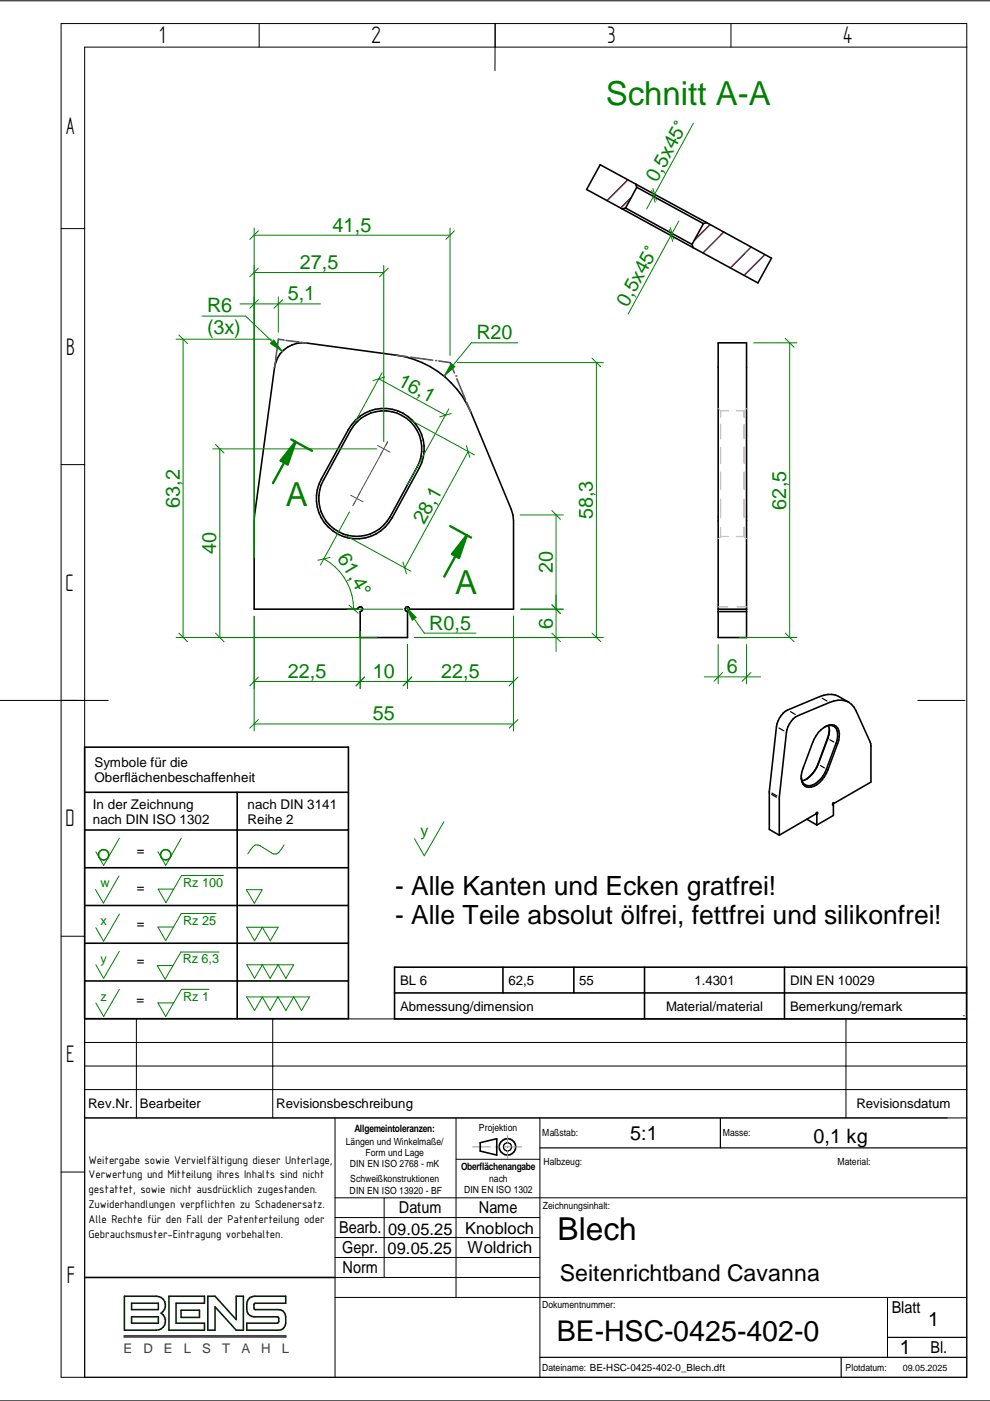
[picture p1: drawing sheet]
<svg xmlns="http://www.w3.org/2000/svg" width="210mm" height="297mm" viewBox="0 0 210 297" stroke-linecap="round" stroke-linejoin="round" font-family="sans-serif">
<g fill="none" stroke="#000" stroke-width=".21">
<path d="M0 .2h209.9M13 5h192v287h-192zM54.9 5v5M105 10v-5l-.1 10M155 5v5M205 10h-187.1v282M13 48.5h4.9M13 98.5h4.9M0 148.5h22.9M194.6 148.5h10M13 198.5h4.9M17.9 216h187.1"/>
<path d="M28.9 216v21M57.8 216v21M179.4 216v21M17.9 226h187.1M17.9 237h187.1M17.9 231h187.1M17.9 221h187.1M71 237v55M96.7 237v38.1M114.5 237v55M13 248.5h4.9M71 258.1h43.5"/>
<path d="M71 254h134M81.4 254v16.8M96.7 245.8h17.8M71 262.4h43.5M71 266.6h43.5M71 270.8h43.5M71 275.1h134M188.2 275.1v12.7M0 297h209.9"/>
</g>
<g fill="none" stroke="#000" stroke-width=".25">
<path d="M152.7 237v6.4M114.5 243.4h90.5M114.5 287.8h90.5M178.4 287.8v4.2M188.2 283.5h16.8"/>
<circle cx="107.6" cy="243.2" r=".86"/>
</g>
<g fill="none" stroke="#000" stroke-width=".34">
<path d="M60.1 74.3a6.3 6.3 0 0 1 4.9-1.6l19.1 2.6a20.2 20.2 0 0 1 15.8 12.2l8.5 20.5 .4 1.2 .1 1.2v18.8h-22l-.3-.5-.6 .1a.54 .54 0 0 0 .4 .9v5.5h-10v-5.5a.54 .54 0 0 0 .4-.9 .54 .54 0 0 0-.9 .4h-22v-19.6l4.3-31.7a6 6 0 0 1 1.9-3.6zM75.4 89.1a8.5 8.5 0 0 1 11.1-.8 8.5 8.5 0 0 1 2.4 10.9l-5.8 10.6a8.6 8.6 0 0 1-11.6 3.4 8.6 8.6 0 0 1-3.4-11.6l5.8-10.5zM75.7 89.5a8 8 0 0 1 10.5-.8 8 8 0 0 1 2.2 10.3l-5.7 10.6a8.1 8.1 0 0 1-10.9 3.1 8.1 8.1 0 0 1-3.2-10.9l5.7-10.5zM17.9 158.4h56v57.6h-56zM17.9 176h56M17.9 168h56M50.3 168v48M17.9 184h56M17.9 192h56M17.9 200h56M17.9 208h56M101.8 242.3l3.5-.9v3.5l-3.5-.8z"/>
<path d="M17.9 270.8h53.1"/>
<circle cx="107.6" cy="243.2" r="1.73"/>
</g>
<path d="M100.2 243.2h3.8M105 243.2h.9M106.8 243.2h3.8M107.6 240.7v1.7M107.6 243v.3M107.6 243.8v1.8" fill="none" stroke="#229aff" stroke-width=".21"/>
<path d="M26.4 274.8h6.7a1.94 1.94 0 0 1 1.9 1.4 1.94 1.94 0 0 1-.8 2.2 1.95 1.95 0 0 1 .8 2.2 1.95 1.95 0 0 1-1.9 1.4h-6.7zM27.9 279.2h5.7v1.3h-5.7zM27.9 276.3h5.7v1.4h-5.7zM35.8 274.8h7.5v1.5h-6v4.2h6v1.5h-7.5zM38.4 277.8h3.9v1.5h-3.9zM44.1 274.8h1.5l4.5 5v-5h1.5v7.2h-1.5l-4.5-4.9v4.9h-1.5zM53 275.1l1-.3h6.6v1.5h-6.5l-.3 .3v.8l.3 .3h5a1.48 1.48 0 0 1 1.5 1.5 2.53 2.53 0 0 1-.6 2.5l-.9 .3h-6.8v-1.5h6.5l.3-.3v-.7l-.3-.3h-5a1.55 1.55 0 0 1-1.5-1.5 2.47 2.47 0 0 1 .7-2.6z" fill="none" stroke="#004000" stroke-width=".34"/>
<path d="M26.4 283.2h34.2v.3h-34.2z" fill="none" stroke="#3f3f3f" stroke-width=".34"/>
<path d="M204.3 215.3h.1M204.3 216h.1" fill="none" stroke="#008000" stroke-width=".25"/>
<g fill="none" stroke="#008000" stroke-width=".21">
<path d="M25.3 177.7l-3.3 5.8-1.7-2.9M38.4 177.7l-3.3 5.8-1.6-2.9M60.2 179.2l-1 1.4-.7 .5-.6-.1-2.1-1.3a1.56 1.56 0 0 0-2.7 .5l-.6 .9M94.1 174.2l-4.1 7.2-2.1-3.6M25.2 185.7l-3.3 5.8-1.7-2.9M25.3 193.8l-3.3 5.8-1.7-2.9M45.8 193.7h-7.4l-3.3 5.7-1.6-2.8h3.3M47.4 185.6h-8.9l-3.3 5.8-1.7-2.9h3.3M52.2 188.6h3.4l-1.7 2.9zM52.3 196.6h6.7l-1.7 2.9-1.7-2.9-1.6 2.9zM25.3 201.7l-3.3 5.7-1.7-2.8M25.3 209.8l-3.3 5.7-1.7-2.9"/>
<path d="M44.3 209.8h-5.8l-3.4 5.7-1.6-2.9h3.3M46.4 201.8h-8l-3.4 5.8-1.6-2.9h3.3M52.3 211.4h13.3l-1.7 2.8-1.6-2.8-1.7 2.8-1.7-2.8-1.6 2.8-1.7-2.8-1.6 2.8zM52.3 204.6h10l-1.7 2.8-1.6-2.8-1.7 2.8-1.7-2.8-1.6 2.8z"/>
</g>
<g fill="none" stroke="#008000" stroke-width=".34">
<circle cx="22" cy="181.2" r="1.09"/>
<circle cx="35.1" cy="181.2" r="1.09"/>
</g>
<path d="M58.4 76.7l-.2 1.2M58.8 73.9l-.4 2.4" fill="none" stroke="#00f" stroke-width=".34"/>
<circle cx="58.8" cy="73.5" r=".17" fill="#00f"/>
<path d="M59 71.9l-.2 1.3M61 72.2l2.4 .3M63.8 72.6l1.2 .1" fill="none" stroke="#00f" stroke-width=".34"/>
<circle cx="60.6" cy="72.2" r=".17" fill="#00f"/>
<path d="M59 71.9l1.2 .2M84.1 75.3l2.3 .3M87 75.7l4.7 .7" fill="none" stroke="#00f" stroke-width=".34"/>
<circle cx="92.4" cy="76.5" r=".17" fill="#00f"/>
<path d="M93 76.5l2.4 .4M96.9 80.3l1.8 4.4M98.9 85.3l1 2.2" fill="none" stroke="#00f" stroke-width=".34"/>
<circle cx="96.6" cy="79.7" r=".17" fill="#00f"/>
<path d="M95.4 76.9l1 2.2" fill="none" stroke="#00f" stroke-width=".34"/>
<g fill="none" stroke="#008000" stroke-width=".21">
<path d="M53.9 48.3v69.9M53.9 49.9h41.5M53.9 57.8h27.5M54.8 48.9l-1.8 1.9M54.8 56.9l-1.8 1.8M81.4 56.3v37.3M82.3 56.9l-1.8 1.8M95.4 48.3v27.1M96.4 48.9l-1.9 1.9M37.3 71.9h20.2M37.9 71l1.9 1.9M38.8 71.9v63.3"/>
<path d="M50.9 64.4h17M54.8 63.5l-1.8 1.9M59 62.9v7.5M59.9 63.5l-1.8 1.9M81 79l-6 11M81.6 79.9l-2.5 .8M96.9 76.9h31M125.5 75.9l1.9 1.9M126.4 76.9v58.3M45.1 95.2h34.8M45.7 94.2l1.8 1.9M46.6 95.2v40"/>
<path d="M80.3 80.3l14.1 7.7M86.6 88.8l14 7.6M95.2 86.7l-8.9 16.3M95.7 87.7l-2.5 .7M98.9 94.5l.7 2.5M99.3 95.7l-13.5 24.7M68.7 118.5a12.1 12.1 0 0 1 6.3 10.7M69.9 118.2l-2.5 .6M73.1 113.5l14 7.6M74.1 108.5l-6.2 11.3M85.4 119.2l.8 2.5M110.3 109.2h9.1"/>
<path d="M117 108.2l1.8 1.9M117.9 109.2v20M37.3 135.2h42.6M37.9 134.2l1.9 1.9M45.7 134.2l1.8 1.9M53.9 130.6v24.4M73.5 129.2h11.9M74 128.3l1.9 1.7M76.4 133.9v12.1M86.4 136.7v9.3M87.9 135.2h40M108.9 130.6v24.4"/>
<path d="M110.4 129.2h9M117 128.2l1.8 1.9M125.5 134.2l1.9 1.9M53.9 144.5h55M53.9 153.5h55M54.8 143.6l-1.8 1.8M54.8 152.6l-1.8 1.8M77.3 143.6l-1.8 1.8M87.3 143.6l-1.8 1.8M109.8 143.6l-1.9 1.8M109.8 152.6l-1.9 1.8"/>
</g>
<path d="M80.1 94.4l2.6 1.5M82.1 93.9l-6 11M82.2 93.6l-.4 .8M74.3 105l2.7 1.4M75.2 106.5l-.4 .7M76.4 104.4l-1.5 2.6" fill="none" stroke="#00f" stroke-width=".21"/>
<path d="M66.2 95.6l-3.5-1.9-4.8 8.7M95.5 111.5l3.5 2" fill="none" stroke="#008000" stroke-width=".51"/>
<path d="M62.7 93.7l-1.7 4.8-1.5-.8z" fill="#008000"/>
<path d="M62.7 93.7l-1.7 4.8-1.5-.8zM99 113.5l-4.8 8.8" fill="none" stroke="#008000" stroke-width=".51"/>
<path d="M99 113.5l-1.7 4.8-1.5-.8z" fill="#008000"/>
<path d="M61.8 93.2l.9 .5M99 113.5l.9 .5M99 113.5l-1.7 4.8-1.5-.8z" fill="none" stroke="#008000" stroke-width=".51"/>
<path d="M127.3 34.9l-.1 .2M133.1 38.1l-4.4 4.4M133.8 42l-2.2 2.1M150.5 47.6l-3.3 3.4M153.5 49.2l-4.4 4.4M159.3 52.4l-4.4 4.4M162.2 54l-4.4 4.4" fill="none" stroke="#f00" stroke-width=".34"/>
<g fill="none" stroke="#000" stroke-width=".34">
<path d="M134.8 39l15 8.2M134.8 39l-7.5-4.1-2.9 5.3 36.3 19.8 2.9-5.3-13.8-7.5M134.8 39l.2 .7M135 39.7l14.1 7.7M135 39.7l-2.4 4.4M132.6 44.1l-.7 .2M132.6 44.1l14.1 7.7M146.7 51.8l.2 .7M149.1 47.4l-2.4 4.4M149.8 47.2l-.7 .2M152.3 72.7h6v62.5h-6zM152.3 129.2h6"/>
<path d="M152.3 129.7h6M173.5 155.3a3.5 3.5 0 0 1 3.4-1.5 2.04 2.04 0 0 1 1 2.4l-.3 1.5-2 5.5a5.1 5.1 0 0 1-4.2 3.7 1.96 1.96 0 0 1-1.5-2.5l.4-1.5 2-5.5zM174.8 154.1a1.67 1.67 0 0 1 1.8-.2 1.67 1.67 0 0 1 1 1.5l-.1 1.4-2.3 6.3a5.3 5.3 0 0 1-3.4 3.5 1.66 1.66 0 0 1-1.9-1.9M175.7 153.8a4 4 0 0 1-.2 2.8l-2 5.5a5.8 5.8 0 0 1-3.4 3.5M175.9 154.7l-.4 1.8-2.1 5.5a6.6 6.6 0 0 1-2.5 3.3M180 148.9a4.6 4.6 0 0 0-4.1 0l-6.8 2.9a4.7 4.7 0 0 0-2.3 3.4l-1.6 13.8v8.1M180 148.9l.6 .5 .9 1.3 3.1 7 .1 8.1-7.8 4.5M180 148.9a5.9 5.9 0 0 0-4.4-1.7l-1.8 .5-6.8 2.8a4.7 4.7 0 0 0-2.4 3.5l-1.5 13.8v8.1l2.1 1.2M171.1 173.7l2.1 1.2M173 172.6l-7.8 4.5M173 172.6l.2 .1M173 172.6l.3-.3-.1 .4"/>
<path d="M173.2 172.7v2.2M176.5 170.5l.2 .1M176.7 170.2l.2 .1M176.7 170.6v2.3l-3.5 2M176.7 170.2l-.2 .3"/>
</g>
<g fill="none" stroke="#008000" stroke-width=".21">
<path d="M138.4 40l.7 2.5M147 26.1l-9.9 18.2M138.2 40.4l.7 2.5M141.9 48.7l.7 2.5M142.1 48.3l.8 2.4M143.9 46.9l-10.7 19.7M159.8 72.7h9.2M166.5 71.8l1.9 1.8M167.4 72.7v62.5M86.1 128.7l3.9 5.5h10.9M86.1 128.7l2.1 2.2-.8 .6zM152.3 136.7v8.3"/>
<path d="M156.8 135.2h12.2M158.3 136.7v8.3M166.5 134.2l1.9 1.9M149.3 143.5h12M153.2 142.6l-1.8 1.8M159.2 142.6l-1.8 1.8"/>
</g>
<g fill="none" stroke="#f0f" stroke-width=".25">
<path d="M152.3 86.6l.1 .2M152.7 87l.1 .1M152.8 87.1v1.3M152.8 89.9v3.1M152.8 94.8v3.5M152.8 87.1h1.7M156.2 87.1h1.6M157.8 87.1v1.4M157.8 90v3M157.8 94.8v3.5M157.9 87l-.1 .1M158.3 86.6l-.1 .1"/>
<path d="M152.4 114.1l-.1 .1M152.8 100.1v3.7M152.8 105.8v4M152.8 111.8v1.9M152.8 113.7h1.6M152.8 113.7l-.2 .2M156.1 113.7h1.7M157.8 100.1v3.7M157.8 105.8v3.9M157.8 111.8v1.9M157.8 113.7l.1 .2M158.1 114.1l.2 .1"/>
<path d="M152.3 128.7h2M156.3 128.7h2"/>
</g>
<path d="M165.1 154.3l1.1 .6M167.6 150.9l1 .6M174.3 148l1 .6M175.5 156.5v.1M175.9 156.8l.9 .5M177.4 157.6l.1 .1M163.6 168.4l1 .6M163.7 168.1l1 .6M173.4 162l.1 .1M173.9 162.3l.9 .5M175.3 163.1l.2 .1" fill="none" stroke="#000" stroke-width=".25"/>
<path d="M86.1 128.7l2.1 2.2-.8 .6z" fill="#008000"/>
<path d="M95.7 77.1l.7 .6-2.3 2.1zM109.8 72.7h-9.9l-5.8 7.1" fill="none" stroke="#008000" stroke-width=".21"/>
<path d="M95.7 77.1l.7 .6-2.3 2.1z" fill="#008000"/>
<path d="M42.8 67h9.3l7.8 7.5M58 72.1l1.9 2.4-2.6-1.7z" fill="none" stroke="#008000" stroke-width=".21"/>
<path d="M58 72.1l1.9 2.4-2.6-1.7z" fill="#008000"/>
<path d="M87.9 135.2h31.5M110.4 129.2h9M117 128.2l1.8 1.9M117 134.2l1.8 1.9M117.9 126.2v11.9" fill="none" stroke="#008000" stroke-width=".21"/>
<path d="M83.7 210.5h121.2M83.7 205.1h121.2v10.9h-121.2zM106.6 205.1v5.4M121.7 205.1v5.4M136.7 205.1v10.9M166.3 205.1v10.9" fill="none" stroke="#000" stroke-width=".34"/>
<g font-size="7" fill="#008000">
<text x="128.4" y="22.4">Schnitt A-A</text>
<text x="60.6" y="107.2">A</text>
<text x="96.5" y="125.9">A</text>
</g>
<text font-size="6.7" x="118.2" y="262.9">Blech</text>
<text font-size="6.1" x="118.1" y="284.4">BE-HSC-0425-402-0</text>
<g font-size="5.7">
<text x="33.8" y="9.2">1</text>
<text x="78.8" y="9.2">2</text>
<text x="128.8" y="9.2">3</text>
<text x="178.8" y="9.2">4</text>
<text x="14" y="28.4">A</text>
<text x="14" y="75.2">B</text>
<text x="13.9" y="125.2">C</text>
<text x="13.9" y="175.2">D</text>
<text x="14" y="225.2">E</text>
<text x="14.2" y="271.9">F</text>
</g>
<g font-size="5.6">
<text x="83.8" y="189.7">- Alle Kanten und Ecken gratfrei!</text>
<text x="83.8" y="195.9">- Alle Teile absolut ölfrei, fettfrei und silikonfrei!</text>
</g>
<text font-size="4.9" x="118.7" y="271.5">Seitenrichtband Cavanna</text>
<g font-size="4.2" fill="#008000">
<text x="139.2" y="38.8" transform="rotate(-61 139.2 38.8)">0,5x45v</text>
<text x="70.5" y="49.1">41,5</text>
<text x="63.5" y="57">27,5</text>
<text x="61" y="63.7">5,1</text>
<text x="133" y="65.3" transform="rotate(-61 133 65.3)">0,5x45v</text>
<text x="43.9" y="66.3">R6</text>
<text x="43.9" y="70.7">(3x)</text>
<text x="101" y="71.9">R20</text>
<text x="84.1" y="81.5" transform="rotate(29 84.1 81.5)">16,1</text>
<text x="38.1" y="107.7" transform="rotate(-90 38.1 107.7)">63,2</text>
<text x="89.9" y="111.3" transform="rotate(-61 89.9 111.3)">28,1</text>
<text x="125.7" y="110.1" transform="rotate(-90 125.7 110.1)">58,3</text>
<text x="166.7" y="108" transform="rotate(-90 166.7 108)">62,5</text>
<text x="45.8" y="117.5" transform="rotate(-90 45.8 117.5)">40</text>
<text x="71.4" y="118.3" transform="rotate(59 71.4 118.3)">61,4°</text>
<text x="117.2" y="121.5" transform="rotate(-90 117.2 121.5)">20</text>
<text x="91" y="133.5">R0,5</text>
<text x="117.2" y="133.3" transform="rotate(-90 117.2 133.3)">6</text>
<text x="61" y="143.7">22,5</text>
<text x="79" y="143.7">10</text>
<text x="93.5" y="143.7">22,5</text>
<text x="154.1" y="142.7">6</text>
<text x="79" y="152.7">55</text>
</g>
<g font-size="4.2">
<text x="133.6" y="241.8">5:1</text>
<text x="172.5" y="242.4">0,1 kg</text>
<text x="196.8" y="281.1">1</text>
<text x="190.8" y="287.1">1</text>
</g>
<g font-size="3.5">
<text x="84.6" y="257.3">Datum</text>
<text x="101.5" y="257.3">Name</text>
<text x="71.9" y="261.5">Bearb.</text>
<text x="82.3" y="261.7">09.05.25</text>
<text x="98.6" y="261.6">Knobloch</text>
<text x="72.6" y="265.7">Gepr.</text>
<text x="72.6" y="270">Norm</text>
<text x="82.2" y="265.9">09.05.25</text>
<text x="99.1" y="265.6">Woldrich</text>
<text x="189.1" y="278.4">Blatt</text>
<text x="197.3" y="286.9">Bl.</text>
</g>
<text font-size="3.4" fill="#008000" x="89.2" y="177.2">y</text>
<g font-size="2.8">
<text x="20" y="162.6">Symbole für die</text>
<text x="20" y="165.8">Oberflächenbeschaffenheit</text>
<text x="19.7" y="171.6">In der Zeichnung</text>
<text x="52.5" y="171.5">nach DIN 3141</text>
<text x="19.7" y="174.8">nach DIN ISO 1302</text>
<text x="52.5" y="174.7">Reihe 2</text>
<text x="29" y="181.3">=</text>
<text x="29" y="189.1">=</text>
<text x="29" y="196.8">=</text>
<text x="29" y="204.6">=</text>
<text x="84.8" y="208.7">BL 6</text>
<text x="107.8" y="208.7">62,5</text>
<text x="122.8" y="208.7">55</text>
<text x="147.2" y="208.7">1.4301</text>
<text x="167.5" y="208.7">DIN EN 10029</text>
<text x="29" y="212.9">=</text>
<text x="84.8" y="214.2">Abmessung/dimension</text>
<text x="141.2" y="214.2">Material/material</text>
<text x="167.5" y="214.2">Bemerkung/remark</text>
<text x="18.7" y="234.9">Rev.Nr.</text>
<text x="29.7" y="234.9">Bearbeiter</text>
<text x="58.6" y="234.9">Revisionsbeschreibung</text>
<text x="181.6" y="234.9">Revisionsdatum</text>
</g>
<g font-size="2.8" fill="#3f3f3f">
<text x="26.2" y="286.8">E</text>
<text x="30.4" y="286.8">D</text>
<text x="34.7" y="286.8">E</text>
<text x="39" y="286.8">L</text>
<text x="42.9" y="286.8">S</text>
<text x="47.1" y="286.8">T</text>
<text x="51.2" y="286.8">A</text>
<text x="55.4" y="286.8">H</text>
<text x="59.8" y="286.8">L</text>
</g>
<g font-size="2.7" fill="#008000">
<text x="21.3" y="188.1">w</text>
<text x="38.9" y="188">Rz 100</text>
<text x="21.3" y="196.2">x</text>
<text x="38.9" y="196.1">Rz 25</text>
<text x="21.3" y="204.1">y</text>
<text x="38.7" y="204.2">Rz 6,3</text>
<text x="21.3" y="212.1">z</text>
<text x="38.9" y="212.2">Rz 1</text>
</g>
<g font-size="2.6">
<text x="18.8" y="246.8">Weitergabe sowie Vervielfältigung dieser Unterlage,</text>
<text x="18.8" y="249.9">Verwertung und Mitteilung ihres Inhalts sind nicht</text>
<text x="18.8" y="253">gestattet, sowie nicht ausdrücklich zugestanden.</text>
<text x="18.8" y="256.1">Zuwiderhandlungen verpflichten zu Schadenersatz.</text>
<text x="18.8" y="259.2">Alle Rechte für den Fall der Patenterteilung oder</text>
<text x="18.8" y="262.4">Gebrauchsmuster-Eintragung vorbehalten.</text>
</g>
<g font-size="2.2">
<text x="75.1" y="240">Allgemeintoleranzen:</text>
<text x="97.7" y="248">Oberflächenangabe</text>
</g>
<g font-size="2.1">
<text x="101.6" y="239.8">Projektion</text>
<text x="73.3" y="242.8">Längen und Winkelmaße/</text>
<text x="77.5" y="245.2">Form und Lage</text>
<text x="115" y="240.9">Maßstab:</text>
<text x="153.2" y="240.9">Masse:</text>
<text x="74.2" y="247.5">DIN EN ISO 2768 - mK</text>
<text x="74.3" y="250.7">Schweißkonstruktionen</text>
<text x="103.7" y="250.7">nach</text>
<text x="115.2" y="246.9">Halbzeug:</text>
<text x="177.6" y="247">Material:</text>
<text x="74.1" y="253.1">DIN EN ISO 13920 - BF</text>
<text x="98.4" y="253">DIN EN ISO 1302</text>
<text x="115.1" y="256.2">Zeichnungsinhalt:</text>
<text x="114.9" y="277.4">Dokumentnummer:</text>
<text x="114.9" y="290.6">Dateiname: BE-HSC-0425-402-0_Blech.dft</text>
<text x="179.3" y="290.6">Plotdatum:</text>
</g>
<text font-size="1.9" x="191.4" y="290.6">09.05.2025</text>
</svg>
